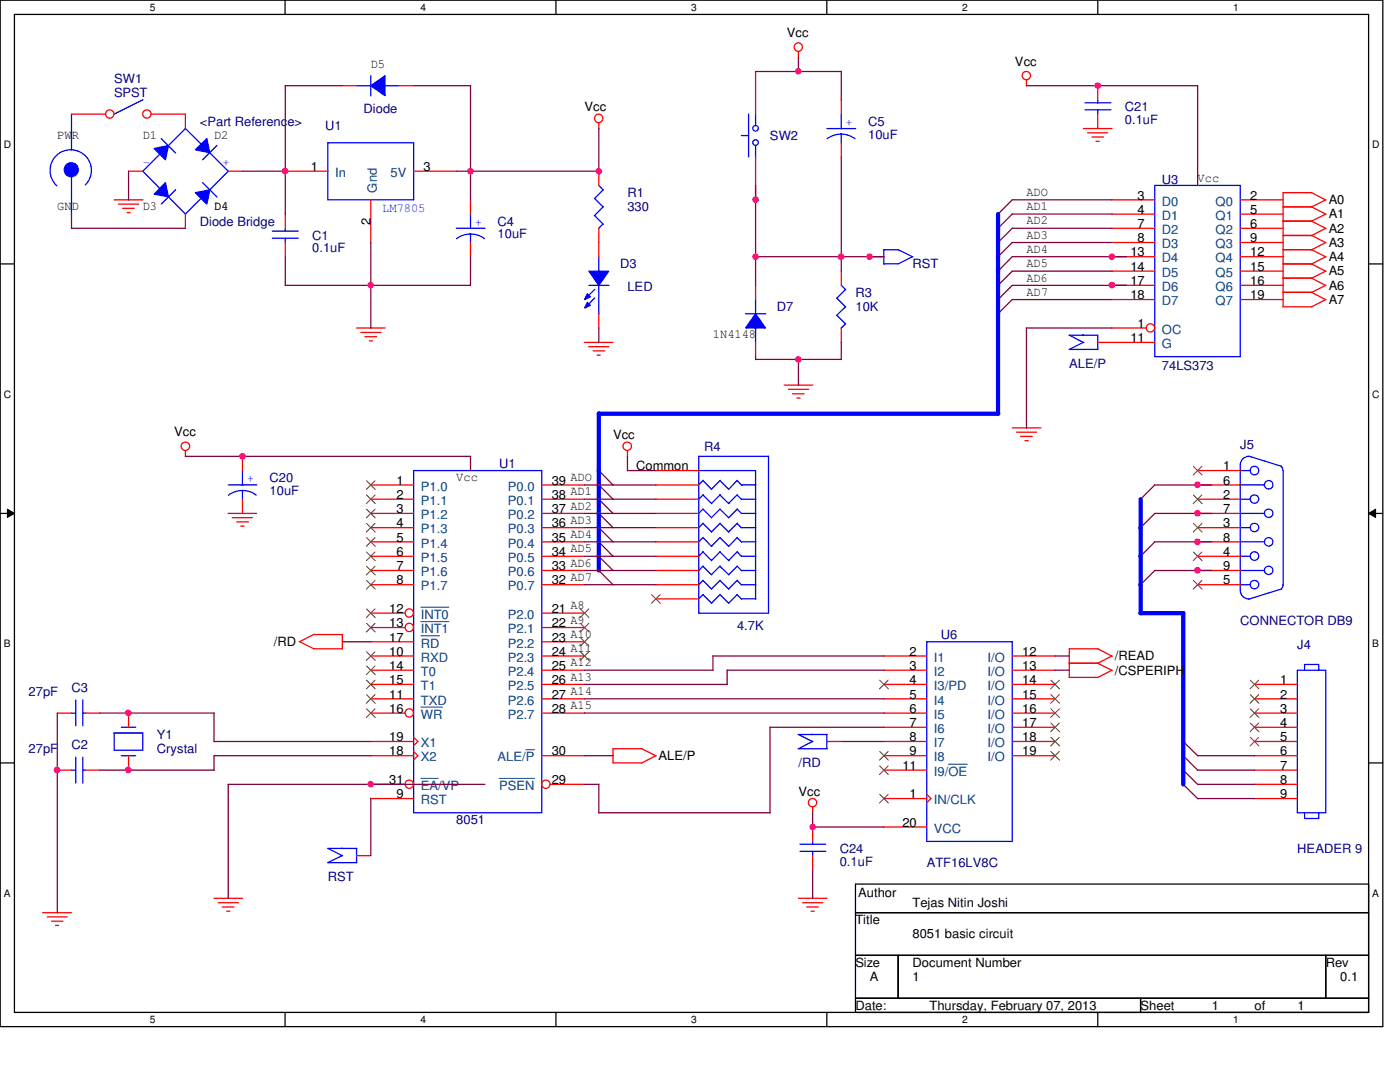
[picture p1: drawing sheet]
<svg xmlns="http://www.w3.org/2000/svg" width="279mm" height="216mm" viewBox="0 0 279 216" stroke-linecap="round" stroke-linejoin="round" font-family="sans-serif">
<path d="M0 0h276v204.9h-276zM2.9 2.9h270.2v199.1h-270.2z" fill="none" stroke="#000" stroke-width=".25"/>
<g fill="#fff">
<path d="M29.9 .3h1.1v2.3h-1.1z"/>
<path d="M29.9 202.3h1.1v2.3h-1.1z"/>
</g>
<path d="M56.9 0v2.9M56.9 202v2.9" fill="none" stroke="#000" stroke-width=".25"/>
<g fill="#fff">
<path d="M83.9 .3h1.1v2.3h-1.1z"/>
<path d="M83.9 202.3h1.1v2.3h-1.1z"/>
</g>
<path d="M111 0v2.9M111 202v2.9" fill="none" stroke="#000" stroke-width=".25"/>
<g fill="#fff">
<path d="M138 .3h1.1v2.3h-1.1z"/>
<path d="M138 202.3h1.1v2.3h-1.1z"/>
</g>
<path d="M165 0v2.9M165 202v2.9" fill="none" stroke="#000" stroke-width=".25"/>
<g fill="#fff">
<path d="M192 .3h1.1v2.3h-1.1z"/>
<path d="M192 202.3h1.1v2.3h-1.1z"/>
</g>
<path d="M219.1 0v2.9M219.1 202v2.9" fill="none" stroke="#000" stroke-width=".25"/>
<g fill="#fff">
<path d="M246.1 .3h1.1v2.3h-1.1z"/>
<path d="M246.1 202.3h1.1v2.3h-1.1z"/>
<path d="M.8 27.8h1.4v2.2h-1.4z"/>
<path d="M273.9 27.8h1.4v2.2h-1.4z"/>
<path d="M.8 77.6h1.4v2.2h-1.4z"/>
<path d="M273.9 77.6h1.4v2.2h-1.4z"/>
</g>
<path d="M0 52.7h2.9M273.1 52.7h2.9" fill="none" stroke="#000" stroke-width=".25"/>
<g fill="#fff">
<path d="M.8 127.3h1.3v2.3h-1.3z"/>
<path d="M273.9 127.3h1.3v2.3h-1.3z"/>
</g>
<path d="M0 102.4h2.9M273.1 102.4h2.9" fill="none" stroke="#000" stroke-width=".25"/>
<path d="M1.5 101.6l1.4 .8-1.4 .9zM273.1 102.4l1.4-.8v1.7z" fill="#000"/>
<path d="M1.5 101.6l1.4 .8-1.4 .9zM273.1 102.4l1.4-.8v1.7z" fill="none" stroke="#000" stroke-width=".2"/>
<g fill="#fff">
<path d="M.8 177.1h1.3v2.3h-1.3z"/>
<path d="M273.9 177.1h1.3v2.3h-1.3z"/>
</g>
<path d="M0 152.2h2.9M273.1 152.2h2.9M170.7 176.4h102.4v25.6h-102.4zM170.7 182.1h102.4M170.7 190.6h102.4M170.7 199.2h102.4M179.2 190.6v8.6M227.6 199.2v2.8M264.6 190.6v8.6" fill="none" stroke="#000" stroke-width=".25"/>
<g fill="none" stroke="#f00" stroke-width=".25">
<path d="M159.3 10.3v1.2M204.9 16v1.1M22.8 39.9h5.7M119.5 24.5v1.2M216.2 25.7h5.7M217 26.5h4.1M217.9 27.3h2.4M218.7 28.2h.7M23.7 40.7h4M24.5 41.6h2.3M25.4 42.4h.6M56.9 42.7v2.9"/>
<path d="M56.9 48.4v2.8M71.2 65.4h5.7M72 66.3h4M72.8 67.2h2.3M73.7 68h.6M116.6 68.3h5.7M117.5 69.2h4M118.4 70h2.3M119.2 70.9h.6M156.5 76.8h5.7M157.4 77.7h4M158.2 78.6h2.3"/>
<path d="M159 79.4h.7M37 89.9v1.2M125.2 89.9v1.2M202 85.4h5.7M202.9 86.2h4M203.7 87.1h2.3M204.6 87.9h.6M45.5 102.4h5.7M46.4 103.3h4M47.2 104.1h2.4M48 105h.7M11.4 142.3h2.9"/>
<path d="M17.1 142.3h2.8M42.7 179.2h5.7M159.3 179.2h5.8M162.2 161v1.2M162.2 165v2.9M162.2 170.7v2.9M8.5 182.1h5.8M9.4 183h4M10.3 183.8h2.3M11.1 184.7h.6M43.6 180.1h4M44.4 181h2.3"/>
<path d="M45.3 181.8h.6M160.2 180.1h4M161 181h2.3M161.9 181.8h.6"/>
<circle cx="159.3" cy="9.4" r=".84"/>
<circle cx="204.8" cy="15.1" r=".83"/>
<circle cx="119.5" cy="23.6" r=".84"/>
<circle cx="37" cy="89.1" r=".84"/>
<circle cx="125.2" cy="89.1" r=".84"/>
<circle cx="162.2" cy="160.2" r=".83"/>
</g>
<g fill="none" stroke="#00f" stroke-width=".25">
<path d="M71.1 17.1h2.9M74 15.1v4M76.8 17.1h2.9M54.4 47.5h5.1M54.4 46.1h5.1M56.9 45.6v.5M56.9 47.5v.9M15.1 139.7v5.1M16.6 139.7v5.1M14.3 142.3h.9M16.5 142.3h.6M159.6 169.9h5.2"/>
<path d="M159.6 168.4h5.2M162.2 167.9v.6M162.2 169.8v.9"/>
</g>
<path d="M74 17.1l2.8-2v4z" fill-rule="evenodd" fill="#00f"/>
<path d="M74 17.1l2.8-2v4zM117.5 56.9h4M119.5 51.2v2.9M119.5 56.9v5.8" fill="none" stroke="#00f" stroke-width=".25"/>
<path d="M68.3 17.1h2.9M79.7 17.1h2.8" fill="none" stroke="#f00" stroke-width=".25"/>
<path d="M117.5 54.1h4l-2 2.8z" fill-rule="evenodd" fill="#00f"/>
<path d="M117.5 54.1h4l-2 2.8z" fill="none" stroke="#00f" stroke-width=".25"/>
<path d="M117.2 60.3l.6 .6-1.1 .6z" fill-rule="evenodd" fill="#00f"/>
<path d="M117.2 60.3l.6 .6-1.1 .6z" fill="none" stroke="#00f" stroke-width=".25"/>
<path d="M117.2 58.6l.6 .6-1.1 .6z" fill-rule="evenodd" fill="#00f"/>
<path d="M14.3 22.7v7.2M14.3 37v5.8M17 36.9a4.1 4.1 0 0 0-.1-5.9 4.1 4.1 0 0 0-5.8 .2 4.1 4.1 0 0 0 .2 5.9M117.2 58.6l.6 .6-1.1 .6zM118.7 57.7l-1.7 1.8M118.7 59.4l-1.7 1.8" fill="none" stroke="#00f" stroke-width=".25"/>
<path d="M119.5 48.4v2.8M119.5 62.6v2.8" fill="none" stroke="#f00" stroke-width=".25"/>
<circle cx="14.2" cy="33.9" r="1.4" fill="#00f"/>
<g fill="none" stroke="#00f" stroke-width=".25">
<path d="M14.3 35v2M28.5 34.2l3.7 3.7M32.2 30.5l-3.8 3.7M33.6 39.3l3.4 3.5M37 25.6l3.4 3.4M37 25.7l-3.4 3.4M40.4 36.4l2.9 2.9M40.5 39.2l-3.5 3.5M41.8 30.4l3.8 3.8M45.6 34.1l-3.7 3.8M118.7 39.6l1.7 1.7M119.5 37l.9 .9"/>
<path d="M120.4 37.9l-1.8 1.7M230.5 37h17v34.2h-17zM118.7 43l1.7 1.7M120.4 41.3l-1.8 1.8M120.4 44.7l-.9 .9M176.4 49.8h2.8l3 1.5M176.4 49.8v2.9M182.2 51.2l-3 1.5h-2.8M14.3 153.7h.9M15.1 151.1v5.2M16.5 153.7h.6M16.6 151.1v5.2"/>
<circle cx="14.2" cy="33.9" r="1.4"/>
</g>
<g fill="none" stroke="#f00" stroke-width=".25">
<path d="M119.5 34.2v2.8M221.9 39.9h8.6M247.5 39.9h8.6M119.5 45.6v2.8M173.6 51.2h2.8M221.9 51.2h8.6M221.9 42.7h8.6M221.9 45.6h8.6M221.9 48.4h8.6M221.9 54.1h8.6M221.9 56.9h8.6M221.9 59.8h8.6"/>
<path d="M247.5 51.2h8.6M247.5 42.7h8.6M247.5 45.6h8.6M247.5 48.4h8.6M247.5 54.1h8.6M247.5 56.9h8.6M247.5 59.8h8.6M221.9 65.4h6.9M221.9 68.3h8.6M11.4 153.7h2.9M17.1 153.7h2.8"/>
<circle cx="229.6" cy="65.4" r=".83"/>
</g>
<path d="M39 29.9l2.3-2.3 .6 2.9z" fill-rule="evenodd" fill="#00f"/>
<path d="M39 29.9l2.3-2.3 .6 2.9z" fill="none" stroke="#00f" stroke-width=".25"/>
<path d="M33 36.4l.6 2.9-2.8-.6z" fill-rule="evenodd" fill="#00f"/>
<path d="M33 36.4l.6 2.9-2.8-.6z" fill="none" stroke="#00f" stroke-width=".25"/>
<path d="M39 38.4l2.9-.5-.6 2.8z" fill-rule="evenodd" fill="#00f"/>
<path d="M39 38.4l2.9-.5-.6 2.8z" fill="none" stroke="#00f" stroke-width=".25"/>
<path d="M30.8 29.6l2.8-.6-.6 2.9z" fill-rule="evenodd" fill="#00f"/>
<g fill="none" stroke="#00f" stroke-width=".25">
<path d="M30.8 29.6l2.8-.6-.6 2.9zM32.2 27.6l2.9 2.9M35.1 37.8l-2.9 2.9M43.3 29l-2.9 2.9M150.8 59.7v2.9M148.8 62.6h4M150.8 65.4v2.9M82.5 93.9h25.6v68.3h-25.6zM22.8 149.7h5.7M24.2 150.8h2.9M24.2 145.1h2.9M28.5 146.2v3.5"/>
<path d="M28.5 146.3h-5.8l.1 3.4"/>
</g>
<g fill="none" stroke="#f00" stroke-width=".25">
<path d="M25.7 34.2h2.8M37 22.8v2.9M45.6 34.2h2.8M37 42.7v2.9M74 96.8h8.5M74 99.6h8.5M108.1 96.8h8.6M108.1 99.6h8.6M74 102.4h8.5M74 105.3h8.5M74 108.1h8.5M74 111h8.5"/>
<path d="M74 113.8h8.5M74 116.7h8.5M108.1 102.4h8.6M108.1 105.3h8.6M108.1 108.1h8.6M108.1 111h8.6M108.1 113.8h8.6M108.1 116.7h8.6M74 122.3h6.9M74 125.2h6.9M74 128.1h8.5M74 130.9h8.5"/>
<path d="M74 133.7h8.5M74 136.6h8.5M74 139.4h8.5M108.1 122.3h8.6M108.1 125.2h8.6M108.1 128.1h8.6M108.1 130.9h8.6M108.1 133.7h8.6M108.1 136.6h8.6M108.1 139.4h8.6M25.7 142.3v2.8M25.7 150.8v2.9"/>
<path d="M74 142.3h6.9M74 156.5h6.9M74 150.8h8.5M74 148h8.5M74 159.3h8.5M82.5 147.1l.9 .9-.9 .8M82.5 149.9l.9 .9-.9 .8M108.1 142.3h8.6M108.1 150.8h8.6M109.8 156.5h6.9"/>
<circle cx="81.7" cy="125.2" r=".83"/>
<circle cx="81.7" cy="122.3" r=".83"/>
<circle cx="81.7" cy="142.3" r=".83"/>
<circle cx="81.7" cy="156.5" r=".83"/>
<circle cx="108.9" cy="156.5" r=".83"/>
</g>
<path d="M84 126.9h3.7M84 121.2h5.6M84 124h5.6M84 141.1h4.3M84 155.3h3.5M99.6 155.3h7.1M104.9 149.6h1.8" fill="none" stroke="#004080" stroke-width=".2"/>
<g fill="none" stroke="#804000" stroke-width=".2">
<path d="M73.2 95.9l1.7 1.8M73.2 98.8l1.7 1.7M74.8 95.9l-1.7 1.8M74.8 98.8l-1.7 1.7M73.2 101.6l1.7 1.7M73.2 104.4l1.7 1.8M73.2 107.3l1.7 1.7M73.2 110.2l1.7 1.7M73.2 113l1.7 1.7M73.2 115.8l1.7 1.8M74.8 101.6l-1.7 1.7M74.8 104.4l-1.7 1.8"/>
<path d="M74.8 107.3l-1.7 1.7M74.8 110.2l-1.7 1.7M74.8 113l-1.7 1.7M74.8 115.8l-1.7 1.8M73.2 138.6l1.7 1.7M73.2 130l1.7 1.8M73.2 121.5l1.7 1.7M73.2 124.4l1.7 1.7M73.2 132.9l1.7 1.7M73.2 135.7l1.7 1.8M74.8 138.6l-1.7 1.7M74.8 130l-1.7 1.8"/>
<path d="M74.8 121.5l-1.7 1.7M74.8 124.4l-1.7 1.7M74.8 132.9l-1.7 1.7M74.8 135.7l-1.7 1.8M115.8 121.5l1.8 1.7M115.8 124.4l1.8 1.7M115.8 127.2l1.8 1.7M115.8 130l1.8 1.8M117.5 121.5l-1.7 1.7M117.5 124.4l-1.7 1.7M117.5 127.2l-1.7 1.7M117.5 130l-1.7 1.8"/>
<path d="M73.2 141.4l1.7 1.8M74.8 141.4l-1.7 1.8"/>
</g>
<path d="M150.8 62.6l2 2.8h-4z" fill-rule="evenodd" fill="#00f"/>
<g fill="none" stroke="#00f" stroke-width=".25">
<path d="M28.5 19.9l-5.7 2.9M219.1 19.9v.7M65.4 28.5h17.1v11.4h-17.1zM148 27.1h1.4M149.4 22.7v8.6M150.8 22.7v2.4M150.8 29v2.4M165 25.7h5.8M167.9 26.8l1.4 .2 1.3 .7M167.9 26.8l-1.5 .2-1.3 .7M167.9 22.8v2.9M167.9 26.8v1.7"/>
<path d="M216.5 21.9h5.2M216.5 20.5h5.2M219.1 21.9v.9M91.1 45.6h5.7M93.9 46.7l1.5 .2 1.3 .7M93.9 46.7l-1.5 .2-1.3 .7M93.9 42.7v2.9M93.9 46.7v1.7M167 59.5l1.8 1.8M167.9 56.9l.9 .9M168.7 57.8l-1.7 1.7M150.8 62.6l2 2.8h-4z"/>
<path d="M167 62.9l1.8 1.7M168.7 61.2l-1.7 1.7M168.7 64.6l-.8 .9M213.4 66.9h5.7M213.4 69.7h5.7M213.4 66.9l2.9 1.5M216.3 68.3l-2.9 1.4M219.1 66.9v2.9M45.6 96.8h5.7M48.4 97.9l1.5 .2 1.2 .7M48.4 97.9l-1.5 .2-1.3 .7M48.4 93.9v2.9"/>
<path d="M48.4 97.9v1.8M139.4 93.9h11.4v25.6M139.4 91.1h14v31.2h-14zM140.3 95.9l1.7 1.8M140.3 98.8l1.7 1.7M140.3 95.8l-.9 1M140.3 98.7l-.9 .9M143.7 98.8l1.8 1.7M143.7 95.8l-1.7 1.8M143.7 98.7l-1.7 1.8M147.1 95.9l.9 .9M147.1 98.8l.9 .9"/>
<path d="M147.2 95.8l-1.8 1.8-1.7-1.7M147.2 98.7l-1.8 1.8M148 99.6h2.8M148 96.8h2.8M247.5 96.8h4.8M247.5 92.8v25a1.7 1.7 0 0 0 1.8 1.7M247.5 99.6h2.1M247.5 93.9h2.1M249.2 91l6.6 2M249.3 91.1a1.7 1.7 0 0 0-1.8 1.7M255.7 93.1l.4 .8v22.8M140.3 101.6l1.7 1.7"/>
<path d="M140.3 104.4l1.7 1.8M140.3 107.3l1.7 1.8M140.3 110.1l1.7 1.8M140.3 113l1.7 1.7M140.3 115.8l1.7 1.8M140.3 118.7l1.7 1.7M140.3 101.6l-.9 .8M140.3 104.4l-.9 .9M140.3 107.2l-.9 .9M140.3 110.1l-.9 .9M140.3 112.9l-.9 .9M140.3 115.8l-.9 .9"/>
<path d="M140.3 118.6l-.9 .9M143.7 101.6l1.8 1.7M143.7 104.4l1.8 1.8M143.7 107.3l1.8 1.8M143.7 110.1l1.8 1.8M143.7 115.8l1.8 1.8M143.7 118.7l1.8 1.7M143.7 101.6l-1.7 1.7M143.7 104.4l-1.7 1.7M143.7 107.2l-1.7 1.8M143.7 110.1l-1.7 1.7M143.7 112.9l-1.7 1.8"/>
<path d="M143.7 115.8l-1.7 1.7M143.7 118.6l-1.7 1.8M147.1 101.6l.9 .9M147.1 104.4l.9 .9M147.1 107.3l.9 .9M147.1 110.1l.9 .9M147.1 113l.9 .9M147.1 115.8l.9 .9M147.1 118.7l.9 .8M147.2 101.6l-1.8 1.7M147.2 104.4l-1.8 1.7M147.2 107.2l-1.8 1.8"/>
<path d="M147.2 110.1l-1.8 1.7M147.2 112.9l-1.8 1.8-1.7-1.7M147.2 115.8l-1.8 1.7M147.2 118.6l-1.8 1.8M148 116.7h2.8M148 113.8h2.8M148 111h2.8M148 108.1h2.8M148 105.3h2.8M148 102.4h2.8M148 119.5h2.8M247.5 113.8h4.8"/>
<path d="M247.5 108.1h4.8M247.5 102.4h4.8M247.5 116.7h2.1M247.5 111h2.1M247.5 105.3h2.1M255.8 117.5l-6.6 2M256.1 116.7l-.4 .8M185 128.1h17v39.8h-17zM258.9 133.7h5.7v28.5h-5.7zM260.3 133.7v-1.1h2.9v1.1M159.3 146.6h5.8M159.3 149.4h5.8"/>
<path d="M159.3 146.6l2.9 1.4M162.2 147.9l-2.9 1.5M165 146.6v2.8M65.4 169.3h5.8M65.4 172.1h5.8M65.4 169.3l3 1.5M68.4 170.7l-3 1.4M71.2 169.3v2.9M260.3 162.2v1.1h2.9v-1.1"/>
<circle cx="150.8" cy="28.4" r=".56"/>
<circle cx="150.8" cy="25.6" r=".56"/>
<circle cx="250.4" cy="93.9" r=".85"/>
<circle cx="250.4" cy="99.6" r=".84"/>
<circle cx="253.2" cy="96.7" r=".85"/>
<circle cx="250.4" cy="111" r=".85"/>
<circle cx="250.4" cy="116.7" r=".84"/>
<circle cx="250.4" cy="105.3" r=".84"/>
<circle cx="253.2" cy="108.1" r=".85"/>
<circle cx="253.2" cy="113.8" r=".84"/>
<circle cx="253.2" cy="102.4" r=".84"/>
</g>
<g fill="none" stroke="#f00" stroke-width=".25">
<path d="M150.8 14.3v8.5M167.9 19.9v2.9M219.1 17.1v2.8M14.3 22.8h6.8M30.2 22.8h6.8M56.9 34.2h8.5M74 39.9v8.5M82.5 34.2h8.6M93.9 39.9v2.8M150.8 31.3v8.6M167.9 28.5v2.8M219.1 22.8v2.9"/>
<path d="M261.7 38.4l2.9 1.5M261.8 38.4h-5.7v22.8h5.6M264.6 39.9l-2.9 1.4M93.9 48.4v2.8M150.8 56.9v2.9M167.9 54.1v2.8M256 41.3h5.8M256 44.1h5.8M256 47h5.8M256 49.8h5.8M256 52.7h5.8M256 55.5h5.8"/>
<path d="M256 58.3h5.8M261.7 41.3l2.9 1.5M261.7 44.1l2.9 1.5M261.7 47l2.9 1.4M261.7 49.8l2.9 1.5M261.7 52.7l2.9 1.4M261.7 55.5l2.9 1.5M261.7 58.3l2.9 1.5M264.6 42.7l-2.9 1.5M264.6 45.6l-2.9 1.4M264.6 48.4l-2.9 1.5M264.6 51.2l-2.9 1.5"/>
<path d="M264.6 54.1l-2.9 1.4M264.6 56.9l-2.9 1.5M264.6 59.8l-2.9 1.5M150.8 68.3v2.9M167.9 65.4v2.9M219.1 68.3h2.8M48.4 91.1v2.8M48.4 99.6v2.8M130.9 99.6h8.5M130.9 96.8h8.5M130.9 93.9h8.5M239 99.6h8.5"/>
<path d="M239 96.8h8.5M239 93.9h8.5M130.9 116.7h8.5M130.9 113.8h8.5M130.9 111h8.5M130.9 108.1h8.5M130.9 105.3h8.5M130.9 102.4h8.5M130.9 119.5h8.5M239 116.7h8.5M239 113.8h8.5M239 111h8.5"/>
<path d="M239 108.1h8.5M239 105.3h8.5M239 102.4h8.5M59.7 128l2.9 1.5M62.6 129.5h5.7M62.6 126.6h5.8M62.7 126.6l-2.9 1.5M68.3 126.6v2.9M176.4 136.6h8.6M176.4 139.4h8.6M176.4 130.9h8.6M176.4 133.7h8.6"/>
<path d="M202 136.6h8.6M202 139.4h8.6M202 130.9h8.6M202 133.7h8.6M213.4 132.3h5.7M213.4 135.2h5.7M213.4 129.5h5.7M213.4 129.4v5.8M219.1 129.5l2.9 1.4M219.1 132.3l2.9 1.5M221.9 130.9l-2.9 1.5M221.9 133.7l-2.9 1.5"/>
<path d="M250.4 136.6h8.5M250.4 139.4h8.5M122.3 152.2h5.8M122.3 149.4h5.8M122.3 149.4v2.8M128.1 149.4l2.8 1.4M130.9 150.8l-2.9 1.5M165 148h2.9M176.4 142.3h8.6M176.4 145.1h8.6M176.4 148h8.6M176.4 150.8h8.6"/>
<path d="M176.4 153.7h8.6M176.4 159.3h8.6M185 158.5l.8 .8-.8 .9M202 142.3h8.6M202 145.1h8.6M202 148h8.6M202 150.8h8.6M250.4 142.3h8.5M250.4 145.1h8.5M250.4 148h8.5M250.4 150.8h8.5M250.4 153.7h8.5"/>
<path d="M250.4 156.5h8.5M250.4 159.3h8.5M71.2 170.7h2.8M176.4 165h8.6"/>
<circle cx="21.9" cy="22.7" r=".83"/>
<circle cx="29.3" cy="22.7" r=".83"/>
</g>
<g fill="none" stroke="#804000" stroke-width=".2">
<path d="M238.2 98.8l1.7 1.7M238.2 93l1.7 1.8M239.9 98.8l-1.8 1.7M239.9 93l-1.8 1.8M130 118.7l1.8 1.7M131.7 118.7l-1.7 1.7M238.2 115.8l1.7 1.8M238.2 110.2l1.7 1.7M238.2 104.4l1.7 1.8M239.9 110.2l-1.8 1.7M239.9 115.8l-1.8 1.8M239.9 104.4l-1.8 1.8"/>
<path d="M175.6 135.7l1.7 1.8M177.2 135.7l-1.7 1.8M209.7 135.7l1.8 1.8M209.7 138.6l1.8 1.7M211.4 135.7l-1.7 1.8M211.4 138.6l-1.7 1.7M249.5 135.7l1.7 1.8M249.5 138.6l1.7 1.7M251.2 135.7l-1.7 1.8M251.2 138.6l-1.7 1.7M175.6 158.5l1.7 1.7M175.6 149.9l1.7 1.8"/>
<path d="M175.6 152.8l1.7 1.8M177.2 158.5l-1.7 1.7M177.2 149.9l-1.7 1.8M177.2 152.8l-1.7 1.8M209.7 141.4l1.8 1.8M209.7 144.3l1.8 1.7M209.7 147.1l1.8 1.7M209.7 149.9l1.8 1.8M211.4 141.4l-1.7 1.8M211.4 144.3l-1.7 1.7M211.4 147.1l-1.7 1.7M211.4 149.9l-1.7 1.8"/>
<path d="M249.5 141.4l1.7 1.8M249.5 144.3l1.7 1.7M249.5 147.1l1.7 1.7M251.2 141.4l-1.7 1.8M251.2 144.3l-1.7 1.7M251.2 147.1l-1.7 1.7"/>
</g>
<path d="M189.3 152.5h3.7" fill="none" stroke="#004080" stroke-width=".2"/>
<g fill="none" stroke="#800040" stroke-width=".25">
<path d="M56.9 17.1h11.4M56.9 17.1v25.7M82.5 17.1h11.4M93.9 17.1v22.8M150.8 14.3h17.1M159.3 11.4v2.9M167.9 14.3v5.7M204.9 17.1h34.2l-.1 19.9M25.7 34.2v5.7M48.4 34.2h8.6M91.1 34.2h28.4M119.5 25.7v8.5"/>
<path d="M150.8 37v20M167.9 31.3v22.8M222 39.9h-20l-2.9 2.9M14.3 45.6h22.7M14.3 42.7v2.9M56.9 51.2v5.8M56.9 56.9h37M74 48.4v17.1M93.9 51.2v5.8M150.8 51.2h25.6M202 45.6h20M202 42.7h20"/>
<path d="M202.1 42.7l-2.9 2.9M202.1 45.5l-2.9 2.9M222 48.4h-20l-2.9 2.9M222 54.1h-20l-2.9 2.9M222 59.8h-20l-2.9 2.9M224.8 51.2h-22.8l-2.9 2.9M224.8 56.9h-22.8l-2.9 2.9M119.5 65.4v3M150.8 71.2v.6M150.8 71.7h17.1M159.3 71.7v5.2M167.9 68.3v3.5"/>
<path d="M204.8 65.4h17.1M204.9 65.4v20M37 91.1h56.9M93.9 91.1v2.8M116.7 99.6h14.2M116.7 96.8h14.2M119.5 93.9l2.8 2.9M119.5 96.7l2.8 2.9M119.5 99.6l2.8 2.8M125.2 91.1v2.8M125.2 93.9h5.7M230.4 96.8h11.5"/>
<path d="M230.5 96.8l-2.9 2.9M116.7 102.4h14.2M116.7 105.3h14.2M116.7 108.1h14.2M116.7 111h14.2M116.7 113.8h14.2M116.7 116.7h14.2M119.5 102.4l2.8 2.9M119.5 105.2l2.8 2.9M119.5 108.1l2.8 2.9M119.5 111l2.8 2.8M119.5 113.8l2.8 2.9"/>
<path d="M230.4 108.1h11.5M230.4 113.8h11.5M230.5 113.8l-2.9 2.9M230.5 108.1l-2.9 2.9M241.9 102.4h-11.4l-2.9 2.9M68.3 128.1h5.7M116.7 133.7h25.6M116.7 139.4h59.7M142.3 130.9h34.1M142.3 130.9v2.8M176.4 133.7h-31.3v2.9h-28.4M210.5 130.9h2.9"/>
<path d="M210.5 133.7h2.9M11.4 142.3v39.9M19.9 142.3h22.9M19.9 153.7h22.9M42.7 148h31.3M42.7 142.3v5.7M45.5 156.5h51.3M45.6 156.5v22.8M74 159.3v11.4M74 150.8h-31.3v2.9M116.7 142.3h59.7M116.7 156.5h2.8"/>
<path d="M116.7 150.8h5.7M119.5 156.5v5.7h34.2M167.9 148h8.5M176.4 145.1h-22.7v17.1M236.1 148l3 2.8M236.1 150.8l3 2.9M236.1 153.7l3 2.8M236.1 156.5l3 2.9M239 153.7h11.4M239 156.5h11.4M239 150.8h11.4M239 159.3h11.4"/>
<path d="M162.2 162.2v2.9M162.2 173.6v5.7M162.2 165h14.2"/>
</g>
<path d="M199.2 42.7v39.9M119.5 82.5v31.3M119.5 82.5h79.7M227.6 99.6v22.8M227.6 122.3h8.6M236.1 122.3v34.2" fill="none" stroke="#00f" stroke-width=".85"/>
<circle cx="93.9" cy="34.2" r=".56" fill="#f0f"/>
<circle cx="93.9" cy="34.2" r=".56" fill="none" stroke="#f0f" stroke-width=".25"/>
<circle cx="119.5" cy="34.2" r=".56" fill="#f0f"/>
<circle cx="119.5" cy="34.2" r=".56" fill="none" stroke="#f0f" stroke-width=".25"/>
<circle cx="167.8" cy="51.2" r=".56" fill="#f0f"/>
<circle cx="167.8" cy="51.2" r=".56" fill="none" stroke="#f0f" stroke-width=".25"/>
<circle cx="25.6" cy="142.2" r=".56" fill="#f0f"/>
<circle cx="25.6" cy="142.2" r=".56" fill="none" stroke="#f0f" stroke-width=".25"/>
<circle cx="25.6" cy="153.6" r=".56" fill="#f0f"/>
<circle cx="25.6" cy="153.6" r=".56" fill="none" stroke="#f0f" stroke-width=".25"/>
<circle cx="173.5" cy="51.2" r=".55" fill="#f0f"/>
<circle cx="173.5" cy="51.2" r=".55" fill="none" stroke="#f0f" stroke-width=".25"/>
<circle cx="150.8" cy="51.2" r=".56" fill="#f0f"/>
<circle cx="150.8" cy="51.2" r=".56" fill="none" stroke="#f0f" stroke-width=".25"/>
<circle cx="74" cy="56.9" r=".55" fill="#f0f"/>
<circle cx="74" cy="56.9" r=".55" fill="none" stroke="#f0f" stroke-width=".25"/>
<circle cx="159.3" cy="14.2" r=".55" fill="#f0f"/>
<circle cx="159.3" cy="14.2" r=".55" fill="none" stroke="#f0f" stroke-width=".25"/>
<circle cx="74" cy="156.5" r=".55" fill="#f0f"/>
<circle cx="74" cy="156.5" r=".55" fill="none" stroke="#f0f" stroke-width=".25"/>
<circle cx="11.4" cy="153.6" r=".56" fill="#f0f"/>
<circle cx="11.4" cy="153.6" r=".56" fill="none" stroke="#f0f" stroke-width=".25"/>
<circle cx="162.2" cy="165" r=".56" fill="#f0f"/>
<circle cx="162.2" cy="165" r=".56" fill="none" stroke="#f0f" stroke-width=".25"/>
<circle cx="159.3" cy="71.7" r=".55" fill="#f0f"/>
<circle cx="159.3" cy="71.7" r=".55" fill="none" stroke="#f0f" stroke-width=".25"/>
<circle cx="56.9" cy="34.2" r=".56" fill="#f0f"/>
<circle cx="56.9" cy="34.2" r=".56" fill="none" stroke="#f0f" stroke-width=".25"/>
<circle cx="150.8" cy="39.8" r=".56" fill="#f0f"/>
<circle cx="150.8" cy="39.8" r=".56" fill="none" stroke="#f0f" stroke-width=".25"/>
<circle cx="48.4" cy="91.1" r=".56" fill="#f0f"/>
<circle cx="48.4" cy="91.1" r=".56" fill="none" stroke="#f0f" stroke-width=".25"/>
<circle cx="219.1" cy="17.1" r=".55" fill="#f0f"/>
<circle cx="219.1" cy="17.1" r=".55" fill="none" stroke="#f0f" stroke-width=".25"/>
<circle cx="221.9" cy="51.2" r=".56" fill="#f0f"/>
<circle cx="221.9" cy="51.2" r=".56" fill="none" stroke="#f0f" stroke-width=".25"/>
<circle cx="221.9" cy="56.9" r=".56" fill="#f0f"/>
<circle cx="221.9" cy="56.9" r=".56" fill="none" stroke="#f0f" stroke-width=".25"/>
<circle cx="239" cy="96.7" r=".56" fill="#f0f"/>
<circle cx="239" cy="96.7" r=".56" fill="none" stroke="#f0f" stroke-width=".25"/>
<circle cx="239" cy="108.1" r=".56" fill="#f0f"/>
<circle cx="239" cy="108.1" r=".56" fill="none" stroke="#f0f" stroke-width=".25"/>
<circle cx="239" cy="113.8" r=".56" fill="#f0f"/>
<circle cx="239" cy="113.8" r=".56" fill="none" stroke="#f0f" stroke-width=".25"/>
<circle cx="239" cy="102.4" r=".55" fill="#f0f"/>
<circle cx="239" cy="102.4" r=".55" fill="none" stroke="#f0f" stroke-width=".25"/>
<g font-size="2.5">
<text x="157.1" y="7.5">Vcc</text>
<text x="74" y="13.5">D5</text>
<text x="202.6" y="13.1">Vcc</text>
<text x="116.7" y="22.2">Vcc</text>
<text x="11.4" y="27.7">PWR</text>
<text x="28.5" y="27.7">D1</text>
<text x="42.7" y="27.7">D2</text>
<text x="62" y="34.1">1</text>
<text x="84.5" y="34.1">3</text>
<text x="11.4" y="42">GND</text>
<text x="28.5" y="42">D3</text>
<text x="42.7" y="42">D4</text>
<text x="204.9" y="39.1">ADO</text>
<text x="204.9" y="42">AD1</text>
<text x="227" y="39.8">3</text>
<text x="239" y="36.2">Vcc</text>
<text x="249.5" y="39.8">2</text>
<text x="265.2" y="40.7">A0</text>
<text x="74" y="44.8" transform="rotate(-90 74 44.8)">2</text>
<text x="204.9" y="44.8">AD2</text>
<text x="204.9" y="47.6">AD3</text>
<text x="227" y="42.7">4</text>
<text x="227" y="45.5">7</text>
<text x="249.5" y="42.7">5</text>
<text x="249.5" y="45.5">6</text>
<text x="265.2" y="43.6">A1</text>
<text x="265.2" y="46.4">A2</text>
<text x="204.9" y="50.5">AD4</text>
<text x="204.9" y="53.3">AD5</text>
<text x="225.6" y="51.2">13</text>
<text x="227" y="48.3">8</text>
<text x="249.5" y="48.3">9</text>
<text x="249.5" y="51.2">12</text>
<text x="265.2" y="49.3">A3</text>
<text x="265.2" y="52.1">A4</text>
<text x="204.9" y="56.2">AD6</text>
<text x="204.9" y="59">AD7</text>
<text x="225.6" y="54.1">14</text>
<text x="225.6" y="56.9">17</text>
<text x="225.6" y="59.7">18</text>
<text x="249.5" y="54.1">15</text>
<text x="249.5" y="56.9">16</text>
<text x="249.5" y="59.7">19</text>
<text x="265.2" y="54.9">A5</text>
<text x="265.2" y="57.8">A6</text>
<text x="227" y="65.4">1</text>
<text x="265.2" y="60.6">A7</text>
<text x="142.3" y="67.5">1N4148</text>
<text x="225.6" y="68.3">11</text>
<text x="34.8" y="87.1">Vcc</text>
<text x="122.3" y="87.7">Vcc</text>
<text x="91.1" y="96">Vcc</text>
<text x="113.8" y="96">ADO</text>
<text x="127" y="93.9">Common</text>
<text x="244.1" y="93.9">1</text>
<text x="79.1" y="96.7">1</text>
<text x="79.1" y="99.6">2</text>
<text x="110.1" y="96.7">39</text>
<text x="110.1" y="99.6">38</text>
<text x="113.8" y="98.8">AD1</text>
<text x="113.8" y="101.7">AD2</text>
<text x="244.1" y="99.6">2</text>
<text x="244.1" y="96.7">6</text>
<text x="79.1" y="102.4">3</text>
<text x="79.1" y="105.2">4</text>
<text x="110.1" y="102.4">37</text>
<text x="110.1" y="105.2">36</text>
<text x="113.8" y="104.5">AD3</text>
<text x="113.8" y="107.4">AD4</text>
<text x="244.1" y="105.2">3</text>
<text x="244.1" y="102.4">7</text>
<text x="79.1" y="108.1">5</text>
<text x="79.1" y="111">6</text>
<text x="79.1" y="113.8">7</text>
<text x="110.1" y="108.1">35</text>
<text x="110.1" y="111">34</text>
<text x="110.1" y="113.8">33</text>
<text x="113.8" y="110.2">AD5</text>
<text x="113.8" y="113.1">AD6</text>
<text x="244.1" y="113.8">9</text>
<text x="244.1" y="111">4</text>
<text x="244.1" y="108.1">8</text>
<text x="79.1" y="116.6">8</text>
<text x="110.1" y="116.6">32</text>
<text x="113.8" y="115.9">AD7</text>
<text x="244.1" y="116.6">5</text>
<text x="77.7" y="122.3">12</text>
<text x="77.7" y="125.2">13</text>
<text x="110.1" y="122.3">21</text>
<text x="110.1" y="125.2">22</text>
<text x="113.8" y="121.6">A8</text>
<text x="113.8" y="124.4">A9</text>
<text x="54.7" y="128.9">/RD</text>
<text x="77.7" y="128">17</text>
<text x="77.7" y="130.9">10</text>
<text x="110.1" y="128">23</text>
<text x="110.1" y="130.9">24</text>
<text x="113.8" y="127.3">A10</text>
<text x="113.8" y="130.1">A11</text>
<text x="181.5" y="130.9">2</text>
<text x="204" y="130.9">12</text>
<text x="222.5" y="131.7">/READ</text>
<text x="77.7" y="133.7">14</text>
<text x="77.7" y="136.5">15</text>
<text x="110.1" y="133.7">25</text>
<text x="110.1" y="136.5">26</text>
<text x="113.8" y="133">A12</text>
<text x="113.8" y="135.8">A13</text>
<text x="181.5" y="133.7">3</text>
<text x="181.5" y="136.5">4</text>
<text x="204" y="133.7">13</text>
<text x="204" y="136.5">14</text>
<text x="222.5" y="134.6">/CSPERIPH</text>
<text x="255.5" y="136.5">1</text>
<text x="77.7" y="142.2">16</text>
<text x="77.7" y="139.4">11</text>
<text x="110.1" y="139.4">27</text>
<text x="110.1" y="142.2">28</text>
<text x="113.8" y="138.6">A14</text>
<text x="113.8" y="141.5">A15</text>
<text x="181.5" y="139.4">5</text>
<text x="181.5" y="142.2">6</text>
<text x="204" y="139.4">15</text>
<text x="204" y="142.2">16</text>
<text x="255.5" y="139.4">2</text>
<text x="255.5" y="142.2">3</text>
<text x="77.7" y="147.9">19</text>
<text x="181.5" y="145.1">7</text>
<text x="181.5" y="147.9">8</text>
<text x="204" y="145.1">17</text>
<text x="204" y="147.9">18</text>
<text x="255.5" y="145.1">4</text>
<text x="255.5" y="147.9">5</text>
<text x="77.7" y="150.7">18</text>
<text x="110.1" y="150.7">30</text>
<text x="131.4" y="151.7">ALE/P</text>
<text x="180.1" y="153.6">11</text>
<text x="181.5" y="150.7">9</text>
<text x="204" y="150.7">19</text>
<text x="255.5" y="150.7">6</text>
<text x="255.5" y="153.6">7</text>
<text x="77.7" y="156.5">31</text>
<text x="79.1" y="159.3">9</text>
<text x="110.1" y="156.5">29</text>
<text x="159.3" y="158.8">Vcc</text>
<text x="181.5" y="159.3">1</text>
<text x="255.5" y="156.5">8</text>
<text x="255.5" y="159.3">9</text>
<text x="180.1" y="165">20</text>
<text x="171.3" y="179">Author</text>
<text x="170.7" y="184.4">Title</text>
<text x="182.1" y="181">Tejas Nitin Joshi</text>
<text x="182.1" y="187.2">8051 basic circuit</text>
<text x="170.7" y="192.9">Size</text>
<text x="173.6" y="195.7">A</text>
<text x="182.1" y="195.7">1</text>
<text x="182.1" y="192.9">Document Number</text>
<text x="264.6" y="192.9">Rev</text>
<text x="267.5" y="195.7">0.1</text>
<text x="170.7" y="201.5">Date:</text>
<text x="185.5" y="201.5">Thursday, February 07, 2013</text>
<text x="227.6" y="201.5">Sheet</text>
<text x="241.9" y="201.5">1</text>
<text x="250.4" y="201.5">of</text>
<text x="258.9" y="201.5">1</text>
</g>
<g font-size="2.5" fill="#000080">
<text x="22.8" y="16.6">SW1</text>
<text x="22.8" y="19.4">SPST</text>
<text x="72.6" y="22.5">Diode</text>
<text x="224.5" y="22.2">C21</text>
<text x="39.9" y="25.1">&lt;Part Reference&gt;</text>
<text x="64.9" y="26">U1</text>
<text x="153.7" y="27.9">SW2</text>
<text x="173.3" y="25.1">C5</text>
<text x="173.3" y="27.6">10uF</text>
<text x="224.5" y="24.8">0.1uF</text>
<text x="125.2" y="39.3">R1</text>
<text x="231.9" y="36.7">U3</text>
<text x="39.9" y="45">Diode Bridge</text>
<text x="62.3" y="47.8">C1</text>
<text x="99.3" y="45">C4</text>
<text x="99.3" y="47.5">10uF</text>
<text x="125.2" y="42.2">330</text>
<text x="62.3" y="50.4">0.1uF</text>
<text x="123.8" y="53.5">D3</text>
<text x="182.1" y="53.5">RST</text>
<text x="125.2" y="58.1">LED</text>
<text x="170.7" y="59.2">R3</text>
<text x="155.1" y="62.1">D7</text>
<text x="170.7" y="62.1">10K</text>
<text x="213.4" y="73.4">ALE/P</text>
<text x="231.9" y="73.7">74LS373</text>
<text x="140.5" y="90">R4</text>
<text x="247.5" y="89.7">J5</text>
<text x="99.6" y="93.3">U1</text>
<text x="53.8" y="96.2">C20</text>
<text x="53.8" y="98.8">10uF</text>
<text x="147.1" y="125.8">4.7K</text>
<text x="247.5" y="124.6">CONNECTOR DB9</text>
<text x="187.8" y="127.5">U6</text>
<text x="258.9" y="129.5">J4</text>
<text x="5.7" y="138.9">27pF</text>
<text x="14.3" y="138">C3</text>
<text x="14.3" y="149.4">C2</text>
<text x="31.3" y="147.4">Y1</text>
<text x="5.7" y="150.2">27pF</text>
<text x="31.3" y="150.2">Crystal</text>
<text x="159.3" y="153.1">/RD</text>
<text x="91.1" y="164.5">8051</text>
<text x="167.6" y="172.7">0.1uF</text>
<text x="167.6" y="170.2">C24</text>
<text x="185" y="173">ATF16LV8C</text>
<text x="258.9" y="170.2">HEADER 9</text>
<text x="65.4" y="175.9">RST</text>
</g>
<g font-size="2.5" fill="#00f">
<text x="168.7" y="25.1">+</text>
<text x="28.5" y="33.1">-</text>
<text x="44.4" y="33.1">+</text>
<text x="76.3" y="42.2">LM7805</text>
<text x="94.8" y="45.1">+</text>
<text x="49.2" y="96.3">+</text>
</g>
<g font-size="2.5" fill="#004080">
<text x="66.9" y="35.3">In</text>
<text x="77.9" y="35.3">5V</text>
<text x="75.2" y="38.4" transform="rotate(-90 75.2 38.4)">Gnd</text>
<text x="231.9" y="41">D0</text>
<text x="242.6" y="41">Q0</text>
<text x="231.9" y="43.9">D1</text>
<text x="231.9" y="46.7">D2</text>
<text x="242.6" y="43.9">Q1</text>
<text x="242.6" y="46.7">Q2</text>
<text x="231.9" y="49.5">D3</text>
<text x="231.9" y="52.4">D4</text>
<text x="242.6" y="49.5">Q3</text>
<text x="242.6" y="52.4">Q4</text>
<text x="231.9" y="55.2">D5</text>
<text x="231.9" y="58.1">D6</text>
<text x="242.6" y="55.2">Q5</text>
<text x="242.6" y="58.1">Q6</text>
<text x="231.9" y="60.9">D7</text>
<text x="242.6" y="60.9">Q7</text>
<text x="231.9" y="66.6">OC</text>
<text x="231.9" y="69.5">G</text>
<text x="84" y="97.9">P1.0</text>
<text x="84" y="100.8">P1.1</text>
<text x="101.3" y="97.9">P0.0</text>
<text x="101.3" y="100.8">P0.1</text>
<text x="84" y="103.6">P1.2</text>
<text x="84" y="106.4">P1.3</text>
<text x="101.3" y="103.6">P0.2</text>
<text x="101.3" y="106.4">P0.3</text>
<text x="84" y="109.3">P1.4</text>
<text x="84" y="112.1">P1.5</text>
<text x="101.3" y="109.3">P0.4</text>
<text x="101.3" y="112.1">P0.5</text>
<text x="84" y="115">P1.6</text>
<text x="84" y="117.8">P1.7</text>
<text x="101.3" y="115">P0.6</text>
<text x="101.3" y="117.8">P0.7</text>
<text x="84" y="123.5">INT0</text>
<text x="101.3" y="123.5">P2.0</text>
<text x="84" y="129.2">RD</text>
<text x="84" y="126.4">INT1</text>
<text x="101.3" y="126.4">P2.1</text>
<text x="101.3" y="129.2">P2.2</text>
<text x="84" y="132">RXD</text>
<text x="84" y="134.9">T0</text>
<text x="84" y="137.7">T1</text>
<text x="101.3" y="132">P2.3</text>
<text x="101.3" y="134.9">P2.4</text>
<text x="101.3" y="137.7">P2.5</text>
<text x="186.4" y="132">I1</text>
<text x="186.4" y="134.9">I2</text>
<text x="186.4" y="137.7">I3/PD</text>
<text x="197.1" y="132">I/O</text>
<text x="197.1" y="134.9">I/O</text>
<text x="197.1" y="137.7">I/O</text>
<text x="84" y="143.4">WR</text>
<text x="84" y="140.6">TXD</text>
<text x="101.3" y="140.6">P2.6</text>
<text x="101.3" y="143.4">P2.7</text>
<text x="186.4" y="140.6">I4</text>
<text x="186.4" y="143.4">I5</text>
<text x="197.1" y="140.6">I/O</text>
<text x="197.1" y="143.4">I/O</text>
<text x="84" y="149.1">X1</text>
<text x="186.4" y="146.3">I6</text>
<text x="186.4" y="149.1">I7</text>
<text x="197.1" y="146.3">I/O</text>
<text x="197.1" y="149.1">I/O</text>
<text x="84" y="151.9">X2</text>
<text x="99.3" y="151.9">ALE/P</text>
<text x="186.4" y="151.9">I8</text>
<text x="186.4" y="154.8">I9/OE</text>
<text x="197.1" y="151.9">I/O</text>
<text x="84" y="157.6">EA/VP</text>
<text x="84" y="160.5">RST</text>
<text x="99.6" y="157.6">PSEN</text>
<text x="186.4" y="160.5">IN/CLK</text>
<text x="186.4" y="166.2">VCC</text>
</g>
<g font-size="2">
<text x="29.9" y="2.2">5</text>
<text x="83.9" y="2.2">4</text>
<text x="138" y="2.2">3</text>
<text x="192" y="2.2">2</text>
<text x="246.1" y="2.2">1</text>
<text x=".8" y="29.6">D</text>
<text x="273.9" y="29.6">D</text>
<text x=".8" y="79.4">C</text>
<text x="273.9" y="79.4">C</text>
<text x=".8" y="129.2">B</text>
<text x="273.9" y="129.2">B</text>
<text x=".8" y="178.9">A</text>
<text x="273.9" y="178.9">A</text>
<text x="29.9" y="204.1">5</text>
<text x="83.9" y="204.1">4</text>
<text x="138" y="204.1">3</text>
<text x="192" y="204.1">2</text>
<text x="246.1" y="204.1">1</text>
</g>
</svg>
